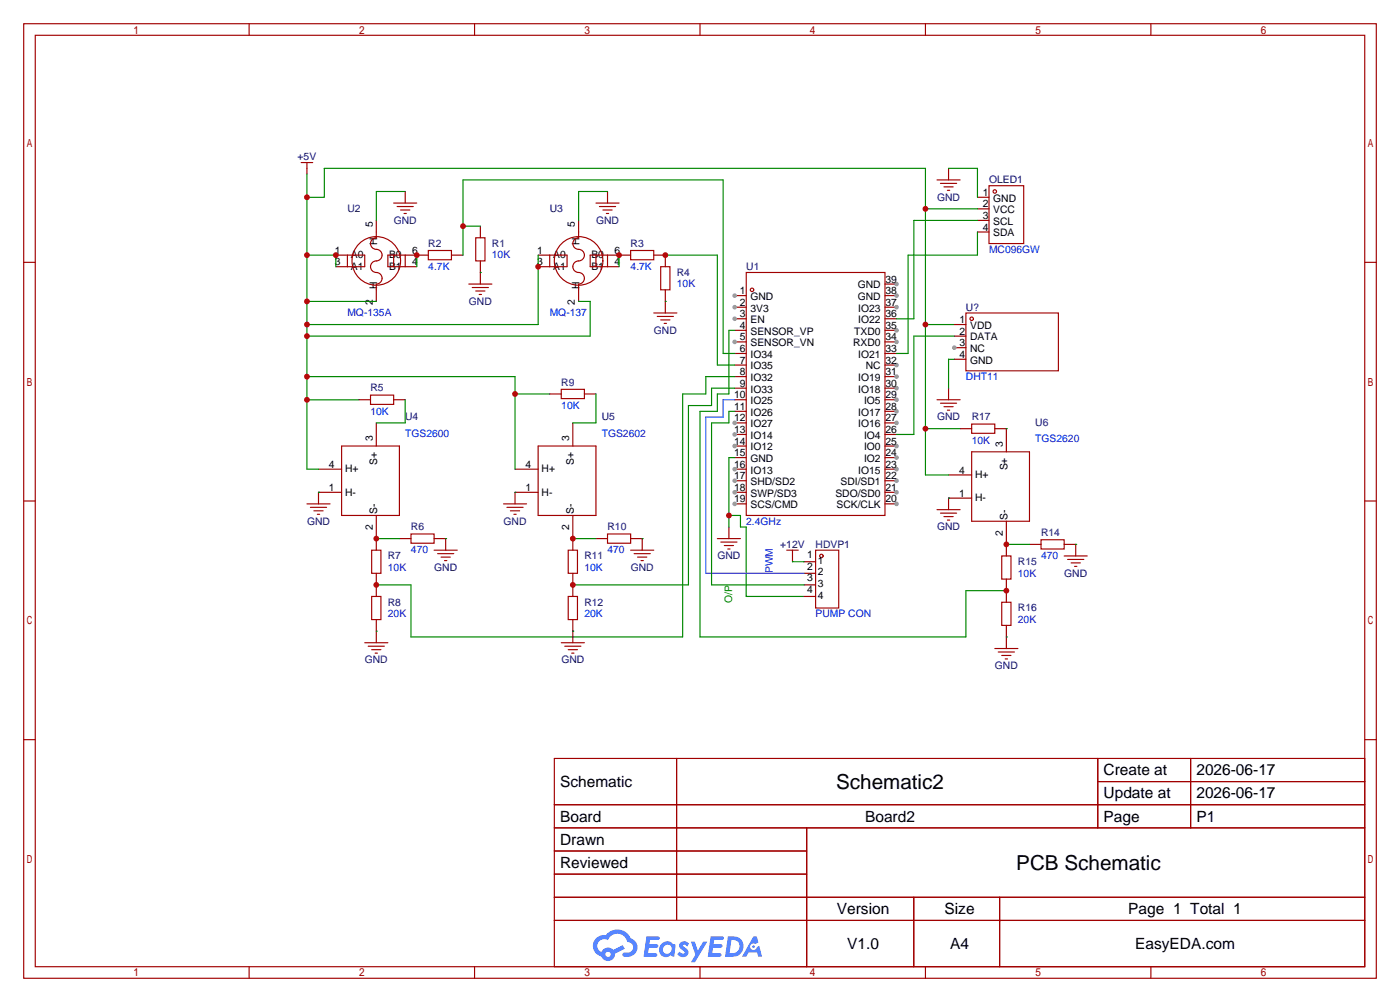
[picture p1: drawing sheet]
<svg xmlns="http://www.w3.org/2000/svg" width="308mm" height="220mm" viewBox="0 0 308 220" stroke-linecap="round" stroke-linejoin="round" font-family="sans-serif">
<g fill="none" stroke="#a10000" stroke-width=".25">
<path d="M5.2 5.2h297.2v209.6h-297.2zM7.7 7.7h292.1v204.5h-292.1zM54.7 5.2v2.5M104.3 5.2v2.5M153.8 5.2v2.5M203.3 5.2v2.5M252.9 5.2v2.5M5.2 57.6h2.5M299.8 57.6h2.6M5.2 110h2.5M299.8 110h2.6M5.2 162.4h2.5"/>
<path d="M121.8 166.5h178v45.7h-178zM121.8 176.7h178M148.7 166.5v35.6M241.2 166.5v15.2M241.2 171.6h58.6M261.6 166.5v15.2M299.8 162.4h2.6M121.8 181.7h178M121.8 186.8h55.4M121.8 197h178M121.8 191.9h55.4M177.2 181.7v30.5"/>
<path d="M200.8 197v15.2M219.6 197v15.2M54.7 212.2v2.6M104.3 212.2v2.6M121.8 202.1h178M153.8 212.2v2.6M203.3 212.2v2.6M252.9 212.2v2.6"/>
</g>
<g fill="#5487ff">
<path d="M149.5 206.9a1.3 1.3 0 0 1 1.9 .3l-.4 .6a.54 .54 0 0 0-1-.2l.2 .2a1.28 1.28 0 0 1 .8 2 1.53 1.53 0 0 1-2.2-.3l.5-.6 .8 .5a.31 .31 0 0 0 .3-.3 .31 .31 0 0 0-.2-.4 1.12 1.12 0 0 1-.7-1.8z"/>
<path d="M151.8 206.7h.8l.7 2 1.2-2h.9l-2.7 4.5h-.9l1-1.6z"/>
<path d="M142 205.5h2.3a.46 .46 0 0 1 .5 .1 .46 .46 0 0 1 .1 .5l-.3 .2h-1.8l-.1 1h1.6a.4 .4 0 0 1 .3 .4 .4 .4 0 0 1-.4 .4h-1.6l-.2 1.2 1.4-.1a.46 .46 0 0 1 .5 .1 .46 .46 0 0 1 .1 .5l-.4 .2h-2.6z"/>
<path d="M156.1 205.5h2.3a.47 .47 0 0 1 .5 .1 .47 .47 0 0 1 .1 .5l-.3 .2h-1.8l-.1 1h1.6a.4 .4 0 0 1 .4 .4 .4 .4 0 0 1-.5 .4h-1.6l-.2 1.1h1.4a.46 .46 0 0 1 .5 .1 .46 .46 0 0 1 .1 .5l-.4 .2h-2.6z"/>
<path d="M165.5 205.6h.8l.3 1.3-.6 .3a.75 .75 0 0 0-1.1 .3 .75 .75 0 0 0 .5 1.1 .75 .75 0 0 0 .9-.7l.5-.3 .6 2.4h-.8l-.3-.9h-1.8l-.5 .9h-1z"/>
<path d="M159.9 205.6l-.6 4.4h1.4a2.27 2.27 0 0 0 2.7-2.3 2.27 2.27 0 0 0-2.7-2.1zM160.7 206.3a1.5 1.5 0 0 1 1.8 1.6 1.5 1.5 0 0 1-1.9 1.3h-.3z"/>
<path d="M145.4 207.2a1.6 1.6 0 0 0-.4 2.3 1.6 1.6 0 0 0 2.3 .2l.8 .3 .3-2.4-.1-.3-.5-.1a1.58 1.58 0 0 0-2.4 0zM146 207.7a.98 .98 0 0 1 1.6 .4 .98 .98 0 0 1-1.1 1.3 .94 .94 0 0 1-.9-.7 .94 .94 0 0 1 .4-1z"/>
<path d="M131 206a2.37 2.37 0 0 0 1.1 4 1.54 1.54 0 0 0 1.8 1 1.54 1.54 0 0 0 1.2-1.6l2.2-1.1-.5-.8-2.1 1a1.57 1.57 0 0 0-2.6 .5 1.5 1.5 0 0 1-.7-2.1 1.5 1.5 0 0 1 2.2-.5 2.23 2.23 0 0 1 2.3-1.4 2.23 2.23 0 0 1 2 1.8 1.16 1.16 0 0 1 1.2 1.1 1.16 1.16 0 0 1-1.1 1.2h-.7a.47 .47 0 0 0-.5 .4 .47 .47 0 0 0 .4 .5 2.17 2.17 0 0 0 2.5-.9 2.17 2.17 0 0 0-.4-2.7l-.7-.4a3.2 3.2 0 0 0-5.5-.7l-1.1 .1zM133 209.5a.6 .6 0 0 1 1.2 0 .6 .6 0 0 1-1.2 0z"/>
<circle cx="165.6" cy="207.8" r=".28"/>
</g>
<path d="M194.4 62.4h2.6" fill="none" stroke="#870000" stroke-width=".25"/>
<circle cx="197" cy="62.4" r=".51" fill="#999"/>
<path d="M194.4 64.9h2.6" fill="none" stroke="#870000" stroke-width=".25"/>
<circle cx="197" cy="64.9" r=".51" fill="#999"/>
<path d="M194.4 67.4h2.6" fill="none" stroke="#870000" stroke-width=".25"/>
<circle cx="197" cy="67.4" r=".51" fill="#999"/>
<path d="M194.4 70h2.6M194.4 72.5h2.6" fill="none" stroke="#870000" stroke-width=".25"/>
<circle cx="197" cy="72.5" r=".51" fill="#999"/>
<path d="M194.4 75.1h2.6" fill="none" stroke="#870000" stroke-width=".25"/>
<circle cx="197" cy="75.1" r=".51" fill="#999"/>
<path d="M194.4 77.6h2.6M194.4 80.1h2.6" fill="none" stroke="#870000" stroke-width=".25"/>
<circle cx="197" cy="80.1" r=".51" fill="#999"/>
<path d="M194.4 82.7h2.6" fill="none" stroke="#870000" stroke-width=".25"/>
<circle cx="197" cy="82.7" r=".51" fill="#999"/>
<path d="M194.4 85.2h2.6" fill="none" stroke="#870000" stroke-width=".25"/>
<circle cx="197" cy="85.2" r=".51" fill="#999"/>
<path d="M194.4 87.8h2.6" fill="none" stroke="#870000" stroke-width=".25"/>
<circle cx="197" cy="87.8" r=".51" fill="#999"/>
<path d="M194.4 90.3h2.6" fill="none" stroke="#870000" stroke-width=".25"/>
<circle cx="197" cy="90.3" r=".51" fill="#999"/>
<path d="M194.4 92.8h2.6" fill="none" stroke="#870000" stroke-width=".25"/>
<circle cx="197" cy="92.8" r=".51" fill="#999"/>
<path d="M194.4 95.4h2.6M194.4 97.9h2.6" fill="none" stroke="#870000" stroke-width=".25"/>
<circle cx="197" cy="97.9" r=".51" fill="#999"/>
<path d="M194.4 100.5h2.6" fill="none" stroke="#870000" stroke-width=".25"/>
<circle cx="197" cy="100.5" r=".51" fill="#999"/>
<path d="M194.4 103h2.6" fill="none" stroke="#870000" stroke-width=".25"/>
<circle cx="197" cy="103" r=".51" fill="#999"/>
<path d="M194.4 105.5h2.6" fill="none" stroke="#870000" stroke-width=".25"/>
<circle cx="197" cy="105.5" r=".51" fill="#999"/>
<path d="M194.4 108.1h2.6" fill="none" stroke="#870000" stroke-width=".25"/>
<circle cx="197" cy="108.1" r=".51" fill="#999"/>
<path d="M194.4 110.6h2.6" fill="none" stroke="#870000" stroke-width=".25"/>
<circle cx="197" cy="110.6" r=".51" fill="#999"/>
<path d="M161.4 110.6h2.6" fill="none" stroke="#870000" stroke-width=".25"/>
<circle cx="161.4" cy="110.6" r=".51" fill="#999"/>
<path d="M161.4 108.1h2.6" fill="none" stroke="#870000" stroke-width=".25"/>
<circle cx="161.4" cy="108.1" r=".51" fill="#999"/>
<path d="M161.4 105.5h2.6" fill="none" stroke="#870000" stroke-width=".25"/>
<circle cx="161.4" cy="105.5" r=".51" fill="#999"/>
<path d="M161.4 103h2.6" fill="none" stroke="#870000" stroke-width=".25"/>
<circle cx="161.4" cy="103" r=".51" fill="#999"/>
<path d="M161.4 97.9h2.6M161.4 100.5h2.6" fill="none" stroke="#870000" stroke-width=".25"/>
<circle cx="161.4" cy="97.9" r=".51" fill="#999"/>
<path d="M161.4 95.4h2.6" fill="none" stroke="#870000" stroke-width=".25"/>
<circle cx="161.4" cy="95.4" r=".51" fill="#999"/>
<path d="M161.4 92.8h2.6" fill="none" stroke="#870000" stroke-width=".25"/>
<circle cx="161.4" cy="92.8" r=".51" fill="#999"/>
<path d="M161.4 77.6h2.6M161.4 75.1h2.6M161.4 90.3h2.6M161.4 87.8h2.6M161.4 85.2h2.6M161.4 82.7h2.6M161.4 80.1h2.6" fill="none" stroke="#870000" stroke-width=".25"/>
<circle cx="161.4" cy="75.1" r=".51" fill="#999"/>
<path d="M161.4 72.5h2.6M161.4 70h2.6" fill="none" stroke="#870000" stroke-width=".25"/>
<circle cx="161.4" cy="70" r=".51" fill="#999"/>
<path d="M161.4 67.4h2.6" fill="none" stroke="#870000" stroke-width=".25"/>
<circle cx="161.4" cy="67.4" r=".51" fill="#999"/>
<path d="M161.4 64.9h2.6" fill="none" stroke="#870000" stroke-width=".25"/>
<circle cx="161.4" cy="64.9" r=".51" fill="#999"/>
<g fill="none" stroke="#a10000" stroke-width=".25">
<path d="M66.2 35.7h2.5M67.4 35.7v1.3M76.3 56h3.8v2.5h-3.8zM82.7 50.9v1.3a1.33 1.33 0 0 0-1.3 1.5 1.33 1.33 0 0 0 1.7 1.1 1.33 1.33 0 0 1 .8 1.6 1.33 1.33 0 0 1-1.6 .9 1.33 1.33 0 0 0-.8 1.7 1.33 1.33 0 0 0 1.6 .9 1.27 1.27 0 0 1 .8 1.4 1.27 1.27 0 0 1-1.2 1.1v1.2M85.2 56h3.8v2.5h-3.8zM86.5 56v2.5M120.8 56h3.8v2.5h-3.8zM127.1 50.9v1.3a1.33 1.33 0 0 0-1.2 1.5 1.33 1.33 0 0 0 1.6 1.1 1.33 1.33 0 0 1 .8 1.6 1.33 1.33 0 0 1-1.6 .9 1.33 1.33 0 0 0-.8 1.7 1.33 1.33 0 0 0 1.6 .9 1.27 1.27 0 0 1 .9 1.4 1.27 1.27 0 0 1-1.3 1.1v1.2M129.7 56h3.8v2.5h-3.8zM130.9 56v2.5M164 59.8h30.4v53.4h-30.4zM217.3 40.8h7.6v12.7h-7.6z"/>
<path d="M75.1 97.9h12.7v15.3h-12.7zM118.2 97.9h12.7v15.3h-12.7zM213.5 99.2h12.7v15.2h-12.7zM67.4 110.6h5.1M68.2 111.4h3.6M69 112.1h2M69.7 112.9h.5"/>
<circle cx="82.7" cy="57.3" r="5.3"/>
<circle cx="127.1" cy="57.3" r="5.3"/>
<circle cx="218.6" cy="42" r=".38"/>
<circle cx="165.2" cy="63.6" r=".38"/>
</g>
<g fill="none" stroke="#870000" stroke-width=".25">
<path d="M67.4 37v1.2M73.8 58.5h2.5M73.8 56h2.5M82.7 48.4v2.5M89 58.5h2.6M89 56h2.6M118.2 58.5h2.6M118.2 56h2.6M127.1 48.4v2.5M133.5 58.5h2.5M133.5 56h2.5M214.8 43.3h2.5"/>
<path d="M214.8 45.8h2.5M214.8 48.4h2.5M214.8 50.9h2.5M82.7 63.6v2.6M127.1 63.6v2.6M82.7 92.8v5.1M125.9 92.8v5.1M221.1 94.1v5.1M70 103h5.1M75.1 108.1h-5.1v2.5M82.7 113.2v5M113.2 108.1h5"/>
<path d="M113.2 103h5M125.9 113.2v5M208.4 109.3h5.1M208.4 104.3h5.1M221.1 114.4v5.1"/>
</g>
<path d="M67.4 38.2v64.8h2.6M67.4 43.3h3.8v-6.3h132.1v67.3h5.1M67.4 56h6.4v2.5M118.2 56v15.2h-50.8M203.3 45.8h11.5M67.4 66.2h15.3M127.1 66.2h2.6v7.6h-62.3M203.3 71.2h6.4M67.4 87.8h11.5M67.4 82.7h45.8v20.3M113.2 86.5h7.6M203.3 94.1h7.6" fill="none" stroke="#008700" stroke-width=".25"/>
<g fill="#c00">
<circle cx="67.4" cy="43.3" r=".63"/>
<circle cx="203.3" cy="45.8" r=".63"/>
<circle cx="203.3" cy="71.2" r=".63"/>
<circle cx="203.3" cy="94.1" r=".63"/>
<circle cx="67.4" cy="56" r=".63"/>
<circle cx="67.4" cy="87.8" r=".63"/>
<circle cx="67.4" cy="82.7" r=".63"/>
<circle cx="113.2" cy="86.5" r=".63"/>
<circle cx="67.4" cy="73.8" r=".63"/>
<circle cx="67.4" cy="71.2" r=".63"/>
<circle cx="118.2" cy="58.5" r=".63"/>
<circle cx="67.4" cy="66.2" r=".63"/>
<circle cx="73.8" cy="56" r=".63"/>
</g>
<path d="M89 42h-6.3v6.4M133.5 42h-6.4v6.4M70 108.1h.1M113.2 108.1h.1M160.1 113.2h2.6v2.5h1.3v15.2h12.7M161.4 100.5h-1.3v15.2" fill="none" stroke="#008700" stroke-width=".25"/>
<path d="M89 42v2.6M133.5 42v2.6M113.2 108.1v2.5M160.1 115.7v2.5" fill="none" stroke="#870000" stroke-width=".25"/>
<g fill="none" stroke="#a10000" stroke-width=".25">
<path d="M86.5 44.6h5.1M87.2 45.3h3.6M88 46.1h2M88.8 46.9h.5M130.9 44.6h5.1M131.7 45.3h3.6M132.5 46.1h2M133.2 46.9h.5M110.6 110.6h5.1M111.4 111.4h3.5M112.1 112.1h2.1M112.9 112.9h.5"/>
<path d="M157.6 118.2h5.1M158.4 119h3.5M159.1 119.8h2.1M159.9 120.5h.5"/>
</g>
<circle cx="160.1" cy="113.2" r=".63" fill="#c00"/>
<path d="M94.1 55h5.1v2h-5.1zM104.5 52.2h2.1v5.1h-2.1zM103 62.4h5.1M103.8 63.1h3.5M104.5 63.9h2.1M105.3 64.6h.5" fill="none" stroke="#a10000" stroke-width=".25"/>
<path d="M91.6 56h2.5M99.2 56h2.5M105.5 49.7v2.5M105.5 57.3v5.1" fill="none" stroke="#870000" stroke-width=".25"/>
<path d="M101.7 56v-16.5h57.2v38.1h2.5M101.7 49.7h3.8M105.5 59.8h.1" fill="none" stroke="#008700" stroke-width=".25"/>
<circle cx="101.7" cy="49.7" r=".63" fill="#c00"/>
<path d="M91.6 56v2.5" fill="none" stroke="#008700" stroke-width=".25"/>
<circle cx="91.6" cy="56" r=".63" fill="#c00"/>
<path d="M138.6 55h5v2h-5z" fill="none" stroke="#a10000" stroke-width=".25"/>
<path d="M136 56h2.6M143.6 56h2.6" fill="none" stroke="#870000" stroke-width=".25"/>
<path d="M136 56v2.5" fill="none" stroke="#008700" stroke-width=".25"/>
<circle cx="136" cy="56" r=".63" fill="#c00"/>
<path d="M145.2 58.5h2v5.1h-2zM143.6 68.7h5.1M144.4 69.5h3.6M145.2 70.2h2M145.9 71h.5" fill="none" stroke="#a10000" stroke-width=".25"/>
<path d="M146.2 56v2.5M146.2 63.6v5.1" fill="none" stroke="#870000" stroke-width=".25"/>
<path d="M146.2 56h11.4v24.1h3.8M146.2 66.2h.1" fill="none" stroke="#008700" stroke-width=".25"/>
<circle cx="146.2" cy="56" r=".63" fill="#c00"/>
<path d="M81.4 86.7h5.1v2.1h-5.1zM90.3 117.2h5.1v2.1h-5.1zM81.7 120.8h2v5.1h-2z" fill="none" stroke="#a10000" stroke-width=".25"/>
<path d="M78.9 87.8h2.5M86.5 87.8h2.5M82.7 118.2v2.6M87.8 118.2h2.5M95.4 118.2h2.5M82.7 125.9v2.5" fill="none" stroke="#870000" stroke-width=".25"/>
<path d="M82.7 118.2h5.1" fill="none" stroke="#008700" stroke-width=".25"/>
<circle cx="82.7" cy="118.2" r=".63" fill="#c00"/>
<path d="M123.3 85.5h5.1v2h-5.1zM133.5 117.2h5.1v2.1h-5.1zM81.7 130.9h2v5.1h-2zM95.4 120.8h5.1M96.1 121.5h3.6M96.9 122.3h2M97.7 123.1h.5M124.8 120.8h2.1v5.1h-2.1zM80.1 141.1h5.1M80.9 141.9h3.6M81.7 142.6h2M82.4 143.4h.5" fill="none" stroke="#a10000" stroke-width=".25"/>
<path d="M120.8 86.5h2.5M128.4 86.5h2.5M97.9 118.2v2.6M125.9 118.2v2.6M130.9 118.2h2.6M138.6 118.2h2.5M82.7 128.4v2.5M82.7 136v5.1M125.9 125.9v2.5" fill="none" stroke="#870000" stroke-width=".25"/>
<path d="M97.9 118.2h.1M125.9 118.2h5M82.7 138.6h.1" fill="none" stroke="#008700" stroke-width=".25"/>
<circle cx="125.9" cy="118.2" r=".63" fill="#c00"/>
<path d="M124.8 130.9h2.1v5.1h-2.1z" fill="none" stroke="#a10000" stroke-width=".25"/>
<path d="M125.9 128.4v2.5M125.9 136v2.6" fill="none" stroke="#870000" stroke-width=".25"/>
<path d="M161.4 82.7h-6.3v3.8h-5.1v53.3h-59.7v-11.4h-7.6" fill="none" stroke="#008700" stroke-width=".25"/>
<circle cx="82.7" cy="128.4" r=".63" fill="#c00"/>
<path d="M161.4 85.2h-5.1v3.8h-5v39.4h-25.4" fill="none" stroke="#008700" stroke-width=".25"/>
<circle cx="125.9" cy="128.4" r=".63" fill="#c00"/>
<path d="M208.4 37v2.5M208.4 85.2v2.6M141.1 118.2v2.6M208.4 109.3v2.6M221.1 119.5v2.5M226.2 119.5h2.5M233.8 119.5h2.5M125.9 138.6v2.5M221.1 127.1v2.6" fill="none" stroke="#870000" stroke-width=".25"/>
<g fill="none" stroke="#a10000" stroke-width=".25">
<path d="M205.9 39.5h5M206.6 40.3h3.6M207.4 41h2M208.2 41.8h.5M205.9 87.8h5M206.6 88.5h3.6M207.4 89.3h2M208.2 90h.5M205.9 111.9h5M206.6 112.6h3.6M207.4 113.4h2M208.2 114.2h.5"/>
<path d="M228.7 118.5h5.1v2h-5.1zM138.6 120.8h5M139.3 121.5h3.6M140.1 122.3h2M140.8 123.1h.6M220.1 122h2v5.1h-2zM123.3 141.1h5.1M124.1 141.9h3.5M124.8 142.6h2.1M125.6 143.4h.5"/>
</g>
<path d="M208.4 37h6.4v6.3M214.8 48.4h-14v21.6h-3.8M214.8 50.9v5.1h-15.3v21.6h-2.5M209.7 78.9h-1.3v6.3M89 87.8v5h-6.3M130.9 86.5v6.3h-5M141.1 118.2h.1M208.4 109.3h.1M221.1 119.5h5.1M125.9 138.6h.1" fill="none" stroke="#008700" stroke-width=".25"/>
<circle cx="221.1" cy="119.5" r=".63" fill="#c00"/>
<path d="M220.1 132.2h2v5.1h-2zM233.8 122h5.1M234.6 122.8h3.5M235.3 123.6h2.1M236.1 124.3h.5M218.6 142.4h5M219.3 143.1h3.6M220.1 143.9h2M220.9 144.7h.5" fill="none" stroke="#a10000" stroke-width=".25"/>
<path d="M236.3 119.5v2.5M221.1 129.7v2.5M221.1 137.3v5.1" fill="none" stroke="#870000" stroke-width=".25"/>
<path d="M161.4 72.5h-1.3v14h-2.5v3.8h-3.8v49.5h58.4v-10.1h8.9M236.3 119.5h.1M221.1 139.8h.1" fill="none" stroke="#008700" stroke-width=".25"/>
<circle cx="221.1" cy="129.7" r=".63" fill="#c00"/>
<g fill="none" stroke="#a10000" stroke-width=".25">
<path d="M212.2 68.7h20.3v12.7h-20.3zM213.5 93.1h5.1v2h-5.1z"/>
<circle cx="213.5" cy="70" r=".38"/>
</g>
<path d="M209.7 71.2h2.5M209.7 73.8h2.5M209.7 76.3h2.5M210.9 94.1h2.6M218.6 94.1h2.5" fill="none" stroke="#870000" stroke-width=".25"/>
<path d="M221.1 94.1h.1" fill="none" stroke="#008700" stroke-width=".25"/>
<circle cx="209.7" cy="76.3" r=".51" fill="#999"/>
<path d="M209.7 78.9h2.5M174.1 122v1.3M176.7 123.3h2.5M176.7 125.9h2.5M176.7 128.4h2.5M176.7 130.9h2.5" fill="none" stroke="#870000" stroke-width=".25"/>
<path d="M209.7 73.8h-8.9v21.6h-3.8M161.4 90.3h-1.3v2.5h-3.8v35.6h20.4M174.1 123.3h2.6" fill="none" stroke="#008700" stroke-width=".25"/>
<g fill="none" stroke="#a10000" stroke-width=".25">
<path d="M172.8 120.8h2.6M174.1 120.8v1.2M179.2 120.8h5.1v12.7h-5.1z"/>
<circle cx="180.5" cy="122" r=".38"/>
</g>
<path d="M161.4 87.8h-2.5v3.8h-3.8v34.3h21.6" fill="none" stroke="#33f" stroke-width=".25"/>
<g font-size="4.5">
<text x="183.7" y="173.3">Schematic2</text>
<text x="223.3" y="191.1">PCB Schematic</text>
</g>
<g font-size="3.4">
<text x="123.1" y="172.7">Schematic</text>
<text x="242.5" y="170.2">Create at</text>
<text x="262.9" y="170.2">2026-06-17</text>
<text x="242.5" y="175.3">Update at</text>
<text x="262.9" y="175.3">2026-06-17</text>
<text x="123.1" y="180.4">Board</text>
<text x="123.1" y="185.4">Drawn</text>
<text x="190.1" y="180.4">Board2</text>
<text x="242.5" y="180.4">Page</text>
<text x="262.9" y="180.4">P1</text>
<text x="123.1" y="190.5">Reviewed</text>
<text x="183.9" y="200.7">Version</text>
<text x="207.5" y="200.7">Size</text>
<text x="247.9" y="200.7">Page 1 Total 1</text>
<text x="186.1" y="208.3">V1.0</text>
<text x="208.8" y="208.3">A4</text>
<text x="249.4" y="208.3">EasyEDA.com</text>
</g>
<g font-size="2.3" fill="#000080">
<text x="65.4" y="35.1">+5V</text>
<text x="217.3" y="40.2">OLED1</text>
<text x="76.3" y="46.6">U2</text>
<text x="120.8" y="46.6">U3</text>
<text x="205.9" y="44">GND</text>
<text x="86.5" y="49.1">GND</text>
<text x="131" y="49.1">GND</text>
<text x="94.1" y="54.2">R2</text>
<text x="108.1" y="54.2">R1</text>
<text x="138.6" y="54.2">R3</text>
<text x="164" y="59.3">U1</text>
<text x="148.7" y="60.5">R4</text>
<text x="103" y="66.9">GND</text>
<text x="212.2" y="68.2">U?</text>
<text x="143.7" y="73.2">GND</text>
<text x="81.4" y="85.9">R5</text>
<text x="123.3" y="84.7">R9</text>
<text x="89" y="92.3">U4</text>
<text x="132.2" y="92.3">U5</text>
<text x="205.9" y="92.3">GND</text>
<text x="213.5" y="92.3">R17</text>
<text x="227.5" y="93.6">U6</text>
<text x="67.5" y="115.2">GND</text>
<text x="90.3" y="116.4">R6</text>
<text x="110.6" y="115.2">GND</text>
<text x="133.5" y="116.4">R10</text>
<text x="205.9" y="116.4">GND</text>
<text x="228.7" y="117.7">R14</text>
<text x="85.2" y="122.8">R7</text>
<text x="95.4" y="125.3">GND</text>
<text x="128.4" y="122.8">R11</text>
<text x="138.6" y="125.3">GND</text>
<text x="157.6" y="122.8">GND</text>
<text x="171.4" y="120.2">+12V</text>
<text x="179.2" y="120.2">HDVP1</text>
<text x="223.6" y="124">R15</text>
<text x="233.8" y="126.6">GND</text>
<text x="85.2" y="132.9">R8</text>
<text x="128.4" y="132.9">R12</text>
<text x="223.6" y="134.2">R16</text>
<text x="80.2" y="145.6">GND</text>
<text x="123.3" y="145.6">GND</text>
<text x="218.6" y="146.9">GND</text>
</g>
<g font-size="2.3">
<text x="215.9" y="43">1</text>
<text x="215.9" y="45.5">2</text>
<text x="218.2" y="44.3">GND</text>
<text x="218.2" y="46.8">VCC</text>
<text x="81.9" y="49.9" transform="rotate(-90 81.9 49.9)">5</text>
<text x="82.9" y="53.8" transform="rotate(-90 82.9 53.8)">H</text>
<text x="126.3" y="49.9" transform="rotate(-90 126.3 49.9)">5</text>
<text x="127.3" y="53.8" transform="rotate(-90 127.3 53.8)">H</text>
<text x="215.9" y="48.1">3</text>
<text x="215.9" y="50.6">4</text>
<text x="218.2" y="49.3">SCL</text>
<text x="218.2" y="51.9">SDA</text>
<text x="73.5" y="58.2">3</text>
<text x="73.5" y="55.7">1</text>
<text x="77.1" y="59.3">A1</text>
<text x="77.1" y="56.7">A0</text>
<text x="85.5" y="59.3">B1</text>
<text x="85.5" y="56.7">B0</text>
<text x="90.6" y="58.2">4</text>
<text x="90.6" y="55.7">6</text>
<text x="118" y="58.2">3</text>
<text x="118" y="55.7">1</text>
<text x="121.5" y="59.3">A1</text>
<text x="121.5" y="56.7">A0</text>
<text x="129.9" y="59.3">B1</text>
<text x="129.9" y="56.7">B0</text>
<text x="135" y="58.2">4</text>
<text x="135" y="55.7">6</text>
<text x="82.9" y="63.4" transform="rotate(-90 82.9 63.4)">H</text>
<text x="127.3" y="63.4" transform="rotate(-90 127.3 63.4)">H</text>
<text x="162.6" y="64.6">1</text>
<text x="164.9" y="65.9">GND</text>
<text x="188.5" y="63.3">GND</text>
<text x="188.5" y="65.9">GND</text>
<text x="194.6" y="62">39</text>
<text x="194.6" y="64.6">38</text>
<text x="81.9" y="66.9" transform="rotate(-90 81.9 66.9)">2</text>
<text x="126.3" y="66.9" transform="rotate(-90 126.3 66.9)">2</text>
<text x="162.6" y="69.7">3</text>
<text x="162.6" y="67.1">2</text>
<text x="164.9" y="70.9">EN</text>
<text x="164.9" y="68.4">3V3</text>
<text x="188.6" y="68.4">IO23</text>
<text x="188.6" y="70.9">IO22</text>
<text x="194.6" y="67.1">37</text>
<text x="194.6" y="69.7">36</text>
<text x="210.8" y="70.9">1</text>
<text x="162.6" y="77.3">6</text>
<text x="162.6" y="74.7">5</text>
<text x="162.6" y="72.2">4</text>
<text x="164.9" y="76">SENSOR_VN</text>
<text x="164.9" y="73.5">SENSOR_VP</text>
<text x="187.4" y="76">RXD0</text>
<text x="187.7" y="73.5">TXD0</text>
<text x="194.6" y="72.2">35</text>
<text x="194.6" y="74.7">34</text>
<text x="194.6" y="77.3">33</text>
<text x="210.8" y="73.5">2</text>
<text x="210.8" y="76">3</text>
<text x="213.2" y="72.2">VDD</text>
<text x="213.2" y="74.7">DATA</text>
<text x="213.2" y="77.3">NC</text>
<text x="162.6" y="82.4">8</text>
<text x="162.6" y="79.8">7</text>
<text x="164.9" y="83.6">IO32</text>
<text x="164.9" y="81.1">IO35</text>
<text x="164.9" y="78.6">IO34</text>
<text x="188.6" y="78.6">IO21</text>
<text x="188.6" y="83.6">IO19</text>
<text x="190.2" y="81.1">NC</text>
<text x="194.6" y="79.8">32</text>
<text x="194.6" y="82.4">31</text>
<text x="210.8" y="78.6">4</text>
<text x="213.2" y="79.8">GND</text>
<text x="161.3" y="90">11</text>
<text x="161.3" y="87.4">10</text>
<text x="162.6" y="84.9">9</text>
<text x="164.9" y="88.7">IO25</text>
<text x="164.9" y="86.2">IO33</text>
<text x="188.6" y="86.2">IO18</text>
<text x="189.8" y="88.7">IO5</text>
<text x="194.6" y="84.9">30</text>
<text x="194.6" y="87.4">29</text>
<text x="194.6" y="90">28</text>
<text x="161.3" y="95.1">13</text>
<text x="161.3" y="92.5">12</text>
<text x="164.9" y="93.8">IO27</text>
<text x="164.9" y="91.3">IO26</text>
<text x="188.6" y="91.3">IO17</text>
<text x="188.6" y="93.8">IO16</text>
<text x="194.6" y="92.5">27</text>
<text x="194.6" y="95.1">26</text>
<text x="81.9" y="96.9" transform="rotate(-90 81.9 96.9)">3</text>
<text x="125.1" y="96.9" transform="rotate(-90 125.1 96.9)">3</text>
<text x="161.3" y="100.1">15</text>
<text x="161.3" y="97.6">14</text>
<text x="164.9" y="101.4">GND</text>
<text x="164.9" y="98.9">IO12</text>
<text x="164.9" y="96.3">IO14</text>
<text x="189.8" y="96.3">IO4</text>
<text x="189.8" y="98.9">IO0</text>
<text x="189.8" y="101.4">IO2</text>
<text x="194.6" y="97.6">25</text>
<text x="194.6" y="100.1">24</text>
<text x="220.3" y="98.1" transform="rotate(-90 220.3 98.1)">3</text>
<text x="72.3" y="107.8">1</text>
<text x="72.3" y="102.7">4</text>
<text x="75.8" y="103.7">H+</text>
<text x="82.9" y="102" transform="rotate(-90 82.9 102)">S+</text>
<text x="115.5" y="107.8">1</text>
<text x="115.5" y="102.7">4</text>
<text x="119" y="103.7">H+</text>
<text x="126.1" y="102" transform="rotate(-90 126.1 102)">S+</text>
<text x="161.3" y="107.8">18</text>
<text x="161.3" y="105.2">17</text>
<text x="161.3" y="102.7">16</text>
<text x="164.9" y="106.5">SHD/SD2</text>
<text x="164.9" y="104">IO13</text>
<text x="184.7" y="106.5">SDI/SD1</text>
<text x="188.6" y="104">IO15</text>
<text x="194.6" y="102.7">23</text>
<text x="194.6" y="105.2">22</text>
<text x="194.6" y="107.8">21</text>
<text x="210.7" y="104">4</text>
<text x="214.2" y="105">H+</text>
<text x="221.3" y="103.3" transform="rotate(-90 221.3 103.3)">S+</text>
<text x="75.8" y="108.8">H-</text>
<text x="82.9" y="112.9" transform="rotate(-90 82.9 112.9)">S-</text>
<text x="119" y="108.8">H-</text>
<text x="126.1" y="112.9" transform="rotate(-90 126.1 112.9)">S-</text>
<text x="161.3" y="110.3">19</text>
<text x="164.9" y="111.6">SCS/CMD</text>
<text x="164.9" y="109">SWP/SD3</text>
<text x="183.5" y="109">SDO/SD0</text>
<text x="183.8" y="111.6">SCK/CLK</text>
<text x="194.6" y="110.3">20</text>
<text x="210.7" y="109">1</text>
<text x="214.2" y="110.1">H-</text>
<text x="81.9" y="116.4" transform="rotate(-90 81.9 116.4)">2</text>
<text x="125.1" y="116.4" transform="rotate(-90 125.1 116.4)">2</text>
<text x="220.3" y="117.7" transform="rotate(-90 220.3 117.7)">2</text>
<text x="221.3" y="114.2" transform="rotate(-90 221.3 114.2)">S-</text>
<text x="177.3" y="122.5">1</text>
<text x="177.3" y="125.1">2</text>
<text x="179.7" y="123.8">1</text>
<text x="177.3" y="127.6">3</text>
<text x="177.3" y="130.1">4</text>
<text x="179.7" y="126.3">2</text>
<text x="179.7" y="128.9">3</text>
<text x="179.7" y="131.4">4</text>
</g>
<g font-size="2.3" fill="#00f">
<text x="94.1" y="59.3">4.7K</text>
<text x="108.1" y="56.7">10K</text>
<text x="138.6" y="59.3">4.7K</text>
<text x="217.3" y="55.5">MC096GW</text>
<text x="148.7" y="63.1">10K</text>
<text x="76.3" y="69.4">MQ-135A</text>
<text x="120.8" y="69.4">MQ-137</text>
<text x="212.2" y="83.4">DHT11</text>
<text x="123.3" y="89.8">10K</text>
<text x="81.4" y="91">10K</text>
<text x="89" y="95.8">TGS2600</text>
<text x="132.2" y="95.8">TGS2602</text>
<text x="213.5" y="97.4">10K</text>
<text x="227.5" y="97.1">TGS2620</text>
<text x="164" y="115.2">2.4GHz</text>
<text x="85.2" y="125.3">10K</text>
<text x="90.3" y="121.5">470</text>
<text x="128.4" y="125.3">10K</text>
<text x="133.5" y="121.5">470</text>
<text x="169.8" y="125.9" transform="rotate(-90 169.8 125.9)">PWM</text>
<text x="228.7" y="122.8">470</text>
<text x="223.6" y="126.6">10K</text>
<text x="85.2" y="135.5">20K</text>
<text x="128.4" y="135.5">20K</text>
<text x="179.2" y="135.5">PUMP CON</text>
<text x="223.6" y="136.7">20K</text>
</g>
<text font-size="2.3" fill="#080" x="160.9" y="132.3" transform="rotate(-90 160.9 132.3)">O/P</text>
</svg>
